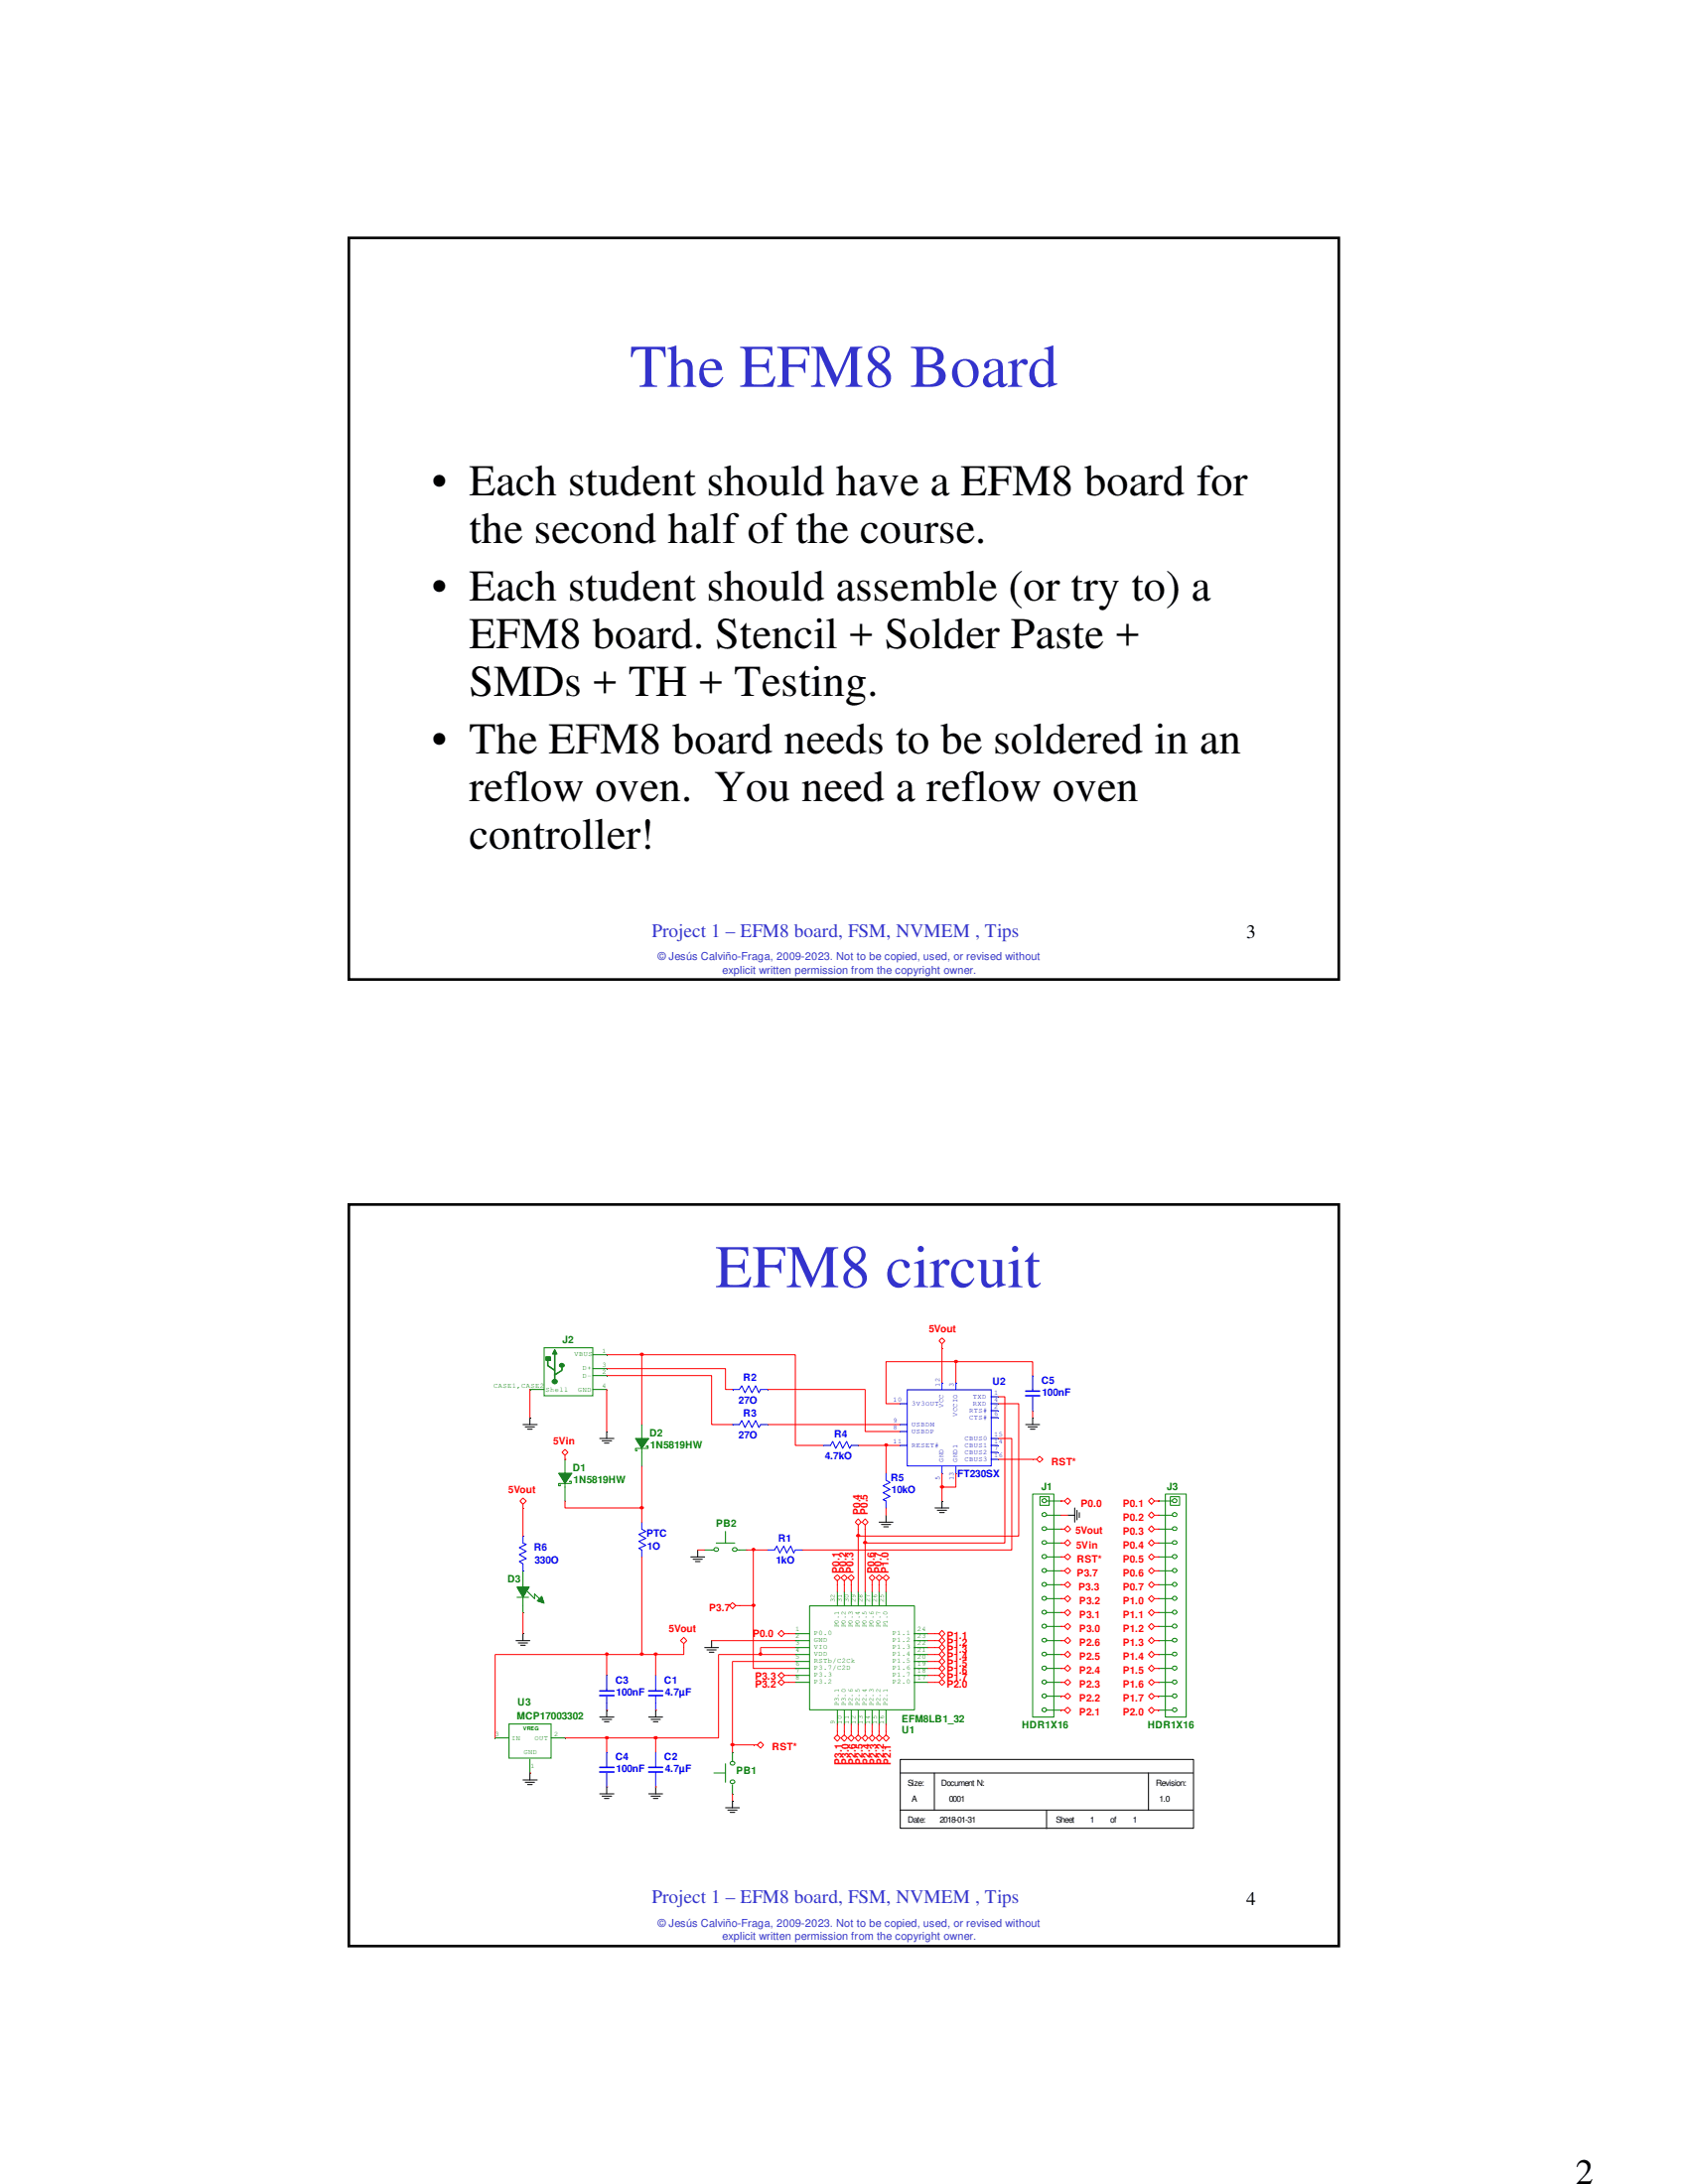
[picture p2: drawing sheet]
<svg xmlns="http://www.w3.org/2000/svg" width="216mm" height="279mm" viewBox="0 0 216 279" stroke-linecap="round" stroke-linejoin="round" font-family="sans-serif">
<path d="M44.6 30.4h126.6v94.9h-126.6z" fill="none" stroke="#000" stroke-width=".34"/>
<path d="M44.4 153.9h127v95.3h-127z" fill-rule="evenodd" fill="#fff"/>
<path d="M116 177.8h10.8v9.7h-10.8z" fill="none" stroke="#00f" stroke-width=".13"/>
<path d="M126.7 178.7h.9" fill="none" stroke="#00f" stroke-width=".13"/>
<path d="M126.7 180.5h.9" fill="none" stroke="#00f" stroke-width=".13"/>
<path d="M122.3 176.9v.9" fill="none" stroke="#00f" stroke-width=".13"/>
<path d="M126.7 179.6h.9" fill="none" stroke="#00f" stroke-width=".13"/>
<path d="M120.5 187.6v.9" fill="none" stroke="#00f" stroke-width=".13"/>
<path d="M126.7 181.4h.9" fill="none" stroke="#00f" stroke-width=".13"/>
<path d="M126.7 185.8h.9" fill="none" stroke="#00f" stroke-width=".13"/>
<path d="M115.1 183.1h.9" fill="none" stroke="#00f" stroke-width=".13"/>
<path d="M115.1 182.2h.9" fill="none" stroke="#00f" stroke-width=".13"/>
<path d="M115.1 179.6h.9" fill="none" stroke="#00f" stroke-width=".13"/>
<path d="M115.1 184.9h.9" fill="none" stroke="#00f" stroke-width=".13"/>
<path d="M120.5 176.9v.9" fill="none" stroke="#00f" stroke-width=".13"/>
<path d="M122.3 187.6v.9" fill="none" stroke="#00f" stroke-width=".13"/>
<path d="M126.7 184.9h.9" fill="none" stroke="#00f" stroke-width=".13"/>
<path d="M126.7 184h.9" fill="none" stroke="#00f" stroke-width=".13"/>
<path d="M126.7 186.7h.9" fill="none" stroke="#00f" stroke-width=".13"/>
<g fill="none" stroke="#008000" stroke-width=".13">
<path d="M91.3 226.8h1.5M92.8 225.6v2.4M93.7 225v.3M93.7 228.3v.3"/>
<circle cx="93.7" cy="225.6" r=".27"/>
<circle cx="93.7" cy="227.9" r=".27"/>
</g>
<path d="M93.7 224.2v.8" fill="none" stroke="#008000" stroke-width=".13"/>
<g fill="none" stroke="#008000" stroke-width=".13">
<path d="M91 198.3h.3M91.6 197.4h2.4M92.8 195.9v1.5M94.3 198.3h.3M93.7 228.6v.9"/>
<circle cx="91.6" cy="198.2" r=".27"/>
<circle cx="94" cy="198.2" r=".27"/>
</g>
<path d="M94.6 198.3h.9" fill="none" stroke="#008000" stroke-width=".13"/>
<path d="M90.1 198.3h.9" fill="none" stroke="#008000" stroke-width=".13"/>
<path d="M83.9 216.1v.2M83.9 216.9v1" fill="none" stroke="#00f" stroke-width=".13"/>
<path d="M83 216.3h1.8M83 216.9h1.8" fill="none" stroke="#00f" stroke-width=".2"/>
<path d="M83.9 217.9v.9" fill="none" stroke="#00f" stroke-width=".13"/>
<path d="M83.9 214.3v1.8M83.9 225.9v.2M83.9 226.7v1" fill="none" stroke="#00f" stroke-width=".13"/>
<path d="M83 226.1h1.8M83 226.7h1.8" fill="none" stroke="#00f" stroke-width=".2"/>
<path d="M83.9 227.7v.9" fill="none" stroke="#00f" stroke-width=".13"/>
<path d="M77.6 216.1v.2M77.6 216.9v1M83.9 224.2v1.7" fill="none" stroke="#00f" stroke-width=".13"/>
<path d="M76.7 216.3h1.8M76.7 216.9h1.8" fill="none" stroke="#00f" stroke-width=".2"/>
<path d="M77.6 217.9v.9" fill="none" stroke="#00f" stroke-width=".13"/>
<path d="M132.1 177.8v.2M132.1 178.6v1M77.6 214.3v1.8" fill="none" stroke="#00f" stroke-width=".13"/>
<path d="M131.2 178h1.8M131.2 178.6h1.8" fill="none" stroke="#00f" stroke-width=".2"/>
<path d="M132.1 179.6v.9" fill="none" stroke="#00f" stroke-width=".13"/>
<path d="M132.1 176v1.8M99.1 198.3l.3-.5 .3 .9 .5-.9 .4 .9 .5-.9 .4 .9 .2-.4" fill="none" stroke="#00f" stroke-width=".13"/>
<path d="M98.2 198.3h.9" fill="none" stroke="#00f" stroke-width=".13"/>
<path d="M94.6 177.8l.3-.5 .4 .9 .5-.9 .4 .9 .4-.9 .5 .9 .2-.4M101.7 198.3h.9" fill="none" stroke="#00f" stroke-width=".13"/>
<path d="M93.7 177.8h.9" fill="none" stroke="#00f" stroke-width=".13"/>
<path d="M97.3 177.8h.9M94.6 182.2l.3-.5 .4 .9 .5-.9 .4 .9 .4-.9 .5 .9 .2-.4" fill="none" stroke="#00f" stroke-width=".13"/>
<path d="M93.7 182.2h.9" fill="none" stroke="#00f" stroke-width=".13"/>
<path d="M97.3 182.2h.9" fill="none" stroke="#00f" stroke-width=".13"/>
<path d="M82.1 184v1.3" fill="none" stroke="#008000" stroke-width=".13"/>
<path d="M81.3 184h1.7l-.9 1.3z" fill="#008000"/>
<path d="M81.3 184h1.7l-.9 1.3zM82.1 185.2v.6M82.7 185.1v-.1h.2v.3h-1.6v.3h.2v-.1" fill="none" stroke="#008000" stroke-width=".13"/>
<path d="M82.1 185.8v1.8" fill="none" stroke="#008000" stroke-width=".13"/>
<path d="M69.6 172.4h6.2v6.2h-6.2zM82.1 182.2v1.8" fill="none" stroke="#008000" stroke-width=".13"/>
<path d="M71 172.9v3.9" fill="none" stroke="#008000" stroke-width=".2"/>
<path d="M71 172.6l.2 .6h-.5z" fill="#008000"/>
<path d="M71 172.6l.2 .6h-.5z" fill="none" stroke="#008000" stroke-width=".13"/>
<path d="M69.8 173.6h.6v.4h-.6z" fill="#008000"/>
<path d="M69.8 173.6h.6v.4h-.6z" fill="none" stroke="#008000" stroke-width=".13"/>
<path d="M71.6 174.5a.3 .3 0 0 1 .4-.1 .3 .3 0 0 1 .1 .4 .3 .3 0 0 1-.3 .1 .3 .3 0 0 1-.2-.4z" fill-rule="evenodd" fill="#008000"/>
<path d="M71.6 174.5a.3 .3 0 0 1 .4-.1 .3 .3 0 0 1 .1 .4 .3 .3 0 0 1-.3 .1 .3 .3 0 0 1-.2-.4z" fill="none" stroke="#008000" stroke-width=".13"/>
<path d="M70.1 174.1v.6l.9 .6M71.9 175v.3l-.9 .6" fill="none" stroke="#008000" stroke-width=".2"/>
<circle cx="71" cy="176.7" r=".27" fill="#008000"/>
<circle cx="71" cy="176.7" r=".27" fill="none" stroke="#008000" stroke-width=".2"/>
<path d="M75.8 173.3h1.8" fill="none" stroke="#008000" stroke-width=".13"/>
<path d="M75.8 175.1h1.8" fill="none" stroke="#008000" stroke-width=".13"/>
<path d="M75.8 176h1.8" fill="none" stroke="#008000" stroke-width=".13"/>
<path d="M75.8 177.8h1.8" fill="none" stroke="#008000" stroke-width=".13"/>
<path d="M67.8 177.8h1.8" fill="none" stroke="#008000" stroke-width=".13"/>
<path d="M106.2 184.9l.3-.5 .4 .9 .5-.9 .4 .9 .5-.9 .4 .9 .2-.4" fill="none" stroke="#00f" stroke-width=".13"/>
<path d="M105.3 184.9h.9" fill="none" stroke="#00f" stroke-width=".13"/>
<path d="M108.9 184.9h.9M113.3 189.4l.5 .3-.9 .4 .9 .4-.9 .5 .9 .4-.9 .5 .4 .1" fill="none" stroke="#00f" stroke-width=".13"/>
<path d="M113.3 188.5v.9" fill="none" stroke="#00f" stroke-width=".13"/>
<path d="M113.3 192v.9" fill="none" stroke="#00f" stroke-width=".13"/>
<g fill="none" stroke="#000" stroke-width=".13">
<path d="M66.9 182.2h1.8M67.2 182.5h1.2M67.5 182.8h.6M67.8 181.4v.8M76.7 184h1.8M77 184.3h1.2M77.3 184.6h.6M77.6 183.1v.9M112.4 194.7h1.8M112.7 195h1.2M113 195.3h.6M113.3 193.8v.9"/>
<path d="M119.6 192.9h1.8M119.9 193.2h1.2M120.2 193.5h.6M120.5 192v.9M131.2 182.2h1.8M131.5 182.5h1.2M131.8 182.8h.6M132.1 181.4v.8M76.7 229.5h1.8M77 229.8h1.2M77.3 230.1h.6M77.6 228.6v.9"/>
<path d="M92.8 231.3h1.8M93.1 231.6h1.2M93.4 231.9h.6M93.7 230.4v.9"/>
</g>
<path d="M120.3 190.1h.3l.1 .1-.2 .2-.2-.1z" fill-rule="evenodd" fill="#f00"/>
<path d="M120.3 190.1h.3l.1 .1-.2 .2-.2-.1z" fill="none" stroke="#f00" stroke-width=".13"/>
<path d="M113.2 184.8h.3v.1v.1h-.3z" fill-rule="evenodd" fill="#f00"/>
<path d="M113.2 184.8h.3v.1v.1h-.3z" fill="none" stroke="#f00" stroke-width=".13"/>
<path d="M122.1 174.1h.3v.2h-.3z" fill-rule="evenodd" fill="#f00"/>
<path d="M122.1 174.1h.3v.2h-.3z" fill="none" stroke="#f00" stroke-width=".13"/>
<path d="M88.3 199.2h1.8M88.6 199.5h1.2M88.9 199.8h.6M89.2 198.3v.9M115.1 226.8h37.5M115.1 231.6h37.5M115.1 225.1h37.6v8.8h-37.6zM119.5 226.8v4.8M133.9 231.6v2.3M146.9 226.8v4.8" fill="none" stroke="#000" stroke-width=".13"/>
<g fill="none" stroke="#008000" stroke-width=".13">
<path d="M132.1 191.1h2.7v28.6h-2.7zM133 191.5h1.2v1.1h-1.2zM133.3 197.2a.28 .28 0 0 1 .4-.1 .28 .28 0 0 1 .1 .4l-.2 .1-.2-.1-.1-.1zM133.4 195.4h.3l.2 .1a.27 .27 0 0 1-.4 .3 .27 .27 0 0 1-.1-.4zM133.9 192h.9M133.9 193.8h.9M133.9 195.6h.9M133.9 197.4h.9M133.9 199.2h.9M133.3 211.5a.28 .28 0 0 1 .4-.1 .28 .28 0 0 1 .1 .3l-.2 .1h-.2l-.1-.2zM133.4 209.7l.3-.1 .2 .2a.27 .27 0 0 1-.4 .2 .27 .27 0 0 1-.1-.3zM133.9 201h.9"/>
<path d="M133.9 202.7h.9M133.9 204.5h.9M133.9 206.3h.9M133.9 208.1h.9M133.9 209.9h.9M133.9 211.7h.9M133.9 213.4h.9M133.9 215.2h.9M133.9 217h.9M133.9 218.8h.9"/>
<circle cx="133.6" cy="193.8" r=".27"/>
<circle cx="133.6" cy="199.1" r=".27"/>
<circle cx="133.6" cy="192" r=".27"/>
<circle cx="133.6" cy="213.4" r=".27"/>
<circle cx="133.6" cy="208" r=".27"/>
<circle cx="133.6" cy="215.2" r=".27"/>
<circle cx="133.6" cy="218.7" r=".27"/>
<circle cx="133.6" cy="204.5" r=".27"/>
<circle cx="133.6" cy="200.9" r=".27"/>
<circle cx="133.6" cy="206.2" r=".27"/>
<circle cx="133.6" cy="217" r=".27"/>
<circle cx="133.6" cy="202.7" r=".27"/>
</g>
<path d="M134.8 192h.9" fill="none" stroke="#008000" stroke-width=".13"/>
<path d="M134.8 206.3h.9" fill="none" stroke="#008000" stroke-width=".13"/>
<path d="M134.8 193.8h.9" fill="none" stroke="#008000" stroke-width=".13"/>
<path d="M134.8 204.5h.9" fill="none" stroke="#008000" stroke-width=".13"/>
<path d="M134.8 195.6h.9" fill="none" stroke="#008000" stroke-width=".13"/>
<path d="M134.8 202.7h.9" fill="none" stroke="#008000" stroke-width=".13"/>
<path d="M134.8 197.4h.9" fill="none" stroke="#008000" stroke-width=".13"/>
<path d="M134.8 199.2h.9" fill="none" stroke="#008000" stroke-width=".13"/>
<path d="M134.8 201h.9" fill="none" stroke="#008000" stroke-width=".13"/>
<path d="M134.8 208.1h.9" fill="none" stroke="#008000" stroke-width=".13"/>
<path d="M134.8 209.9h.9" fill="none" stroke="#008000" stroke-width=".13"/>
<path d="M134.8 211.7h.9" fill="none" stroke="#008000" stroke-width=".13"/>
<path d="M134.8 213.4h.9" fill="none" stroke="#008000" stroke-width=".13"/>
<path d="M134.8 215.2h.9" fill="none" stroke="#008000" stroke-width=".13"/>
<path d="M134.8 217h.9" fill="none" stroke="#008000" stroke-width=".13"/>
<g fill="none" stroke="#008000" stroke-width=".13">
<path d="M149.1 191.1h2.6v28.6h-2.6zM149.1 192h.8M149.1 193.8h.8M149.1 195.6h.8M149.1 197.4h.8M149.1 199.2h.8M149.7 191.5h1.2v1.1h-1.2zM134.8 218.8h.9M149.1 218.8h.8M149.1 201h.8M149.1 202.7h.8M149.1 204.5h.8"/>
<path d="M149.1 206.3h.8M149.1 208.1h.8M149.1 209.9h.8M149.1 211.7h.8M149.1 213.4h.8M149.1 215.2h.8M149.1 217h.8"/>
<circle cx="150.3" cy="193.8" r=".28"/>
<circle cx="150.3" cy="199.1" r=".28"/>
<circle cx="150.3" cy="192" r=".28"/>
<circle cx="150.3" cy="195.6" r=".27"/>
<circle cx="150.3" cy="197.3" r=".27"/>
<circle cx="150.3" cy="213.4" r=".28"/>
<circle cx="150.3" cy="208" r=".28"/>
<circle cx="150.3" cy="215.2" r=".28"/>
<circle cx="150.3" cy="218.7" r=".28"/>
<circle cx="150.3" cy="206.2" r=".28"/>
<circle cx="150.3" cy="217" r=".28"/>
<circle cx="150.3" cy="202.7" r=".28"/>
<circle cx="150.3" cy="204.5" r=".28"/>
<circle cx="150.3" cy="200.9" r=".28"/>
<circle cx="150.3" cy="211.6" r=".27"/>
<circle cx="150.3" cy="209.8" r=".27"/>
</g>
<path d="M90.1 210.8h1.8M90.4 211.1h1.2M90.7 211.4h.6M91 209.9v.9" fill="none" stroke="#000" stroke-width=".13"/>
<path d="M148.2 192h.9" fill="none" stroke="#008000" stroke-width=".13"/>
<path d="M148.2 206.3h.9" fill="none" stroke="#008000" stroke-width=".13"/>
<path d="M148.2 193.8h.9" fill="none" stroke="#008000" stroke-width=".13"/>
<path d="M148.2 204.5h.9" fill="none" stroke="#008000" stroke-width=".13"/>
<path d="M148.2 195.6h.9" fill="none" stroke="#008000" stroke-width=".13"/>
<path d="M148.2 202.7h.9" fill="none" stroke="#008000" stroke-width=".13"/>
<path d="M148.2 197.4h.9" fill="none" stroke="#008000" stroke-width=".13"/>
<path d="M148.2 199.2h.9" fill="none" stroke="#008000" stroke-width=".13"/>
<path d="M148.2 201h.9" fill="none" stroke="#008000" stroke-width=".13"/>
<path d="M148.2 208.1h.9" fill="none" stroke="#008000" stroke-width=".13"/>
<path d="M148.2 209.9h.9" fill="none" stroke="#008000" stroke-width=".13"/>
<path d="M148.2 211.7h.9" fill="none" stroke="#008000" stroke-width=".13"/>
<path d="M148.2 213.4h.9" fill="none" stroke="#008000" stroke-width=".13"/>
<path d="M148.2 215.2h.9" fill="none" stroke="#008000" stroke-width=".13"/>
<path d="M148.2 217h.9" fill="none" stroke="#008000" stroke-width=".13"/>
<path d="M148.2 218.8h.9" fill="none" stroke="#008000" stroke-width=".13"/>
<path d="M77.6 225.9v.2M77.6 226.7v1" fill="none" stroke="#00f" stroke-width=".13"/>
<path d="M76.7 226.1h1.8M76.7 226.7h1.8" fill="none" stroke="#00f" stroke-width=".2"/>
<path d="M77.6 227.7v.9" fill="none" stroke="#00f" stroke-width=".13"/>
<path d="M77.6 224.2v1.7" fill="none" stroke="#00f" stroke-width=".13"/>
<path d="M76.7 219.7h1.8M77 220h1.2M77.6 218.8v.9M83 219.7h1.8M83.3 220h1.2M83.9 218.8v.9M77.3 220.3h.6M83 229.5h1.8M83.3 229.8h1.2M83.6 220.3h.6M83.6 230.1h.6M83.9 228.6v.9" fill="none" stroke="#000" stroke-width=".13"/>
<path d="M106.7 201.8l.4-.3 .4 .3-.4 .4z" fill="none" stroke="#f00" stroke-width=".13"/>
<path d="M147.3 191.6l.4 .4-.4 .4-.4-.4zM107.1 202.2v.5" fill="none" stroke="#f00" stroke-width=".13"/>
<path d="M147.7 192h.5M99.5 209l.4-.4 .4 .4-.4 .4z" fill="none" stroke="#f00" stroke-width=".13"/>
<path d="M136.1 192l.5-.4 .3 .4-.3 .4zM100.3 209h.5" fill="none" stroke="#f00" stroke-width=".13"/>
<path d="M135.7 192h.4M99.5 214.3l.4-.3 .4 .3-.4 .4z" fill="none" stroke="#f00" stroke-width=".13"/>
<path d="M136.6 193.8h.9M137.5 192.9v1.8M137.8 193.2v1.2M138 193.5v.6" fill="none" stroke="#000" stroke-width=".13"/>
<path d="M99.5 215.2l.4-.4 .4 .4-.4 .4zM100.3 214.3h.5" fill="none" stroke="#f00" stroke-width=".13"/>
<path d="M100.3 215.2h.5M136.1 202.7l.5-.3 .3 .3-.3 .4z" fill="none" stroke="#f00" stroke-width=".13"/>
<path d="M135.7 202.7h.4M136.1 204.5l.5-.4 .3 .4-.3 .4z" fill="none" stroke="#f00" stroke-width=".13"/>
<path d="M66.9 191.6l.4 .4-.4 .4-.4-.4zM135.7 204.5h.4" fill="none" stroke="#f00" stroke-width=".13"/>
<path d="M66.9 192.4v.5M136.6 195.2l.3 .4-.3 .4-.5-.4z" fill="none" stroke="#f00" stroke-width=".13"/>
<path d="M135.7 195.6h.4M93.7 205l.4 .4-.4 .4-.4-.4z" fill="none" stroke="#f00" stroke-width=".13"/>
<path d="M94.1 205.4h.5M136.1 201l.5-.4 .3 .4-.3 .3z" fill="none" stroke="#f00" stroke-width=".13"/>
<path d="M135.7 201h.4" fill="none" stroke="#f00" stroke-width=".13"/>
<path d="M66.1 203h1.6l-.8 1.3z" fill="#008000"/>
<path d="M66.1 203h1.6l-.8 1.3zM66.1 204.3h1.5M66.9 202.7v2.7" fill="none" stroke="#008000" stroke-width=".13"/>
<path d="M68.7 204.8l.6-.6 .3 .9z" fill="#008000"/>
<path d="M67.5 203.6l.9 .9v-.6l.6 .6M69.3 204.2l.3 .9-.9-.3z" fill="none" stroke="#008000" stroke-width=".13"/>
<path d="M66.9 201v1.7" fill="none" stroke="#008000" stroke-width=".13"/>
<path d="M66.9 205.4v.9" fill="none" stroke="#008000" stroke-width=".13"/>
<path d="M66.9 197.4l.4 .2-.9 .4 .9 .5-.9 .4 .9 .5-.9 .4 .5 .3" fill="none" stroke="#00f" stroke-width=".13"/>
<path d="M66.9 200.1v.9" fill="none" stroke="#00f" stroke-width=".13"/>
<path d="M66.9 196.5v.9" fill="none" stroke="#00f" stroke-width=".13"/>
<path d="M66 209.9h1.8M66.3 210.2h1.2M66.6 210.5h.6M66.9 209v.9" fill="none" stroke="#000" stroke-width=".13"/>
<path d="M96.9 223.2l.4-.4 .4 .4-.4 .4z" fill="none" stroke="#f00" stroke-width=".13"/>
<path d="M136.1 199.2l.5-.4 .3 .4-.3 .4zM96.4 223.2h.5" fill="none" stroke="#f00" stroke-width=".13"/>
<path d="M135.7 199.2h.4M107.6 222.3l.4-.3 .4 .3-.4 .5z" fill="none" stroke="#f00" stroke-width=".13"/>
<path d="M106.7 222.3l.4-.3 .4 .3-.4 .5zM108 221.4v.6" fill="none" stroke="#f00" stroke-width=".13"/>
<path d="M107.1 221.4v.6M108.5 222.3l.4-.3 .4 .3-.4 .5z" fill="none" stroke="#f00" stroke-width=".13"/>
<path d="M108.9 221.4v.6M109.8 222l.4 .3-.4 .5-.4-.5z" fill="none" stroke="#f00" stroke-width=".13"/>
<path d="M109.8 221.4v.6M110.7 222l.3 .3-.3 .5-.4-.5z" fill="none" stroke="#f00" stroke-width=".13"/>
<path d="M110.7 221.4v.6M111.5 222l.4 .3-.4 .5-.3-.5z" fill="none" stroke="#f00" stroke-width=".13"/>
<path d="M111.5 221.4v.6M112.4 222l.5 .3-.5 .5-.3-.5z" fill="none" stroke="#f00" stroke-width=".13"/>
<path d="M136.1 208.1l.5-.4 .3 .4-.3 .4zM112.4 221.4v.6" fill="none" stroke="#f00" stroke-width=".13"/>
<path d="M135.7 208.1h.4M136.1 206.3l.5-.4 .3 .4-.3 .4z" fill="none" stroke="#f00" stroke-width=".13"/>
<path d="M135.7 206.3h.4M136.6 209.5l.3 .4-.3 .4-.5-.4z" fill="none" stroke="#f00" stroke-width=".13"/>
<path d="M135.7 209.9h.4M136.6 211.2l.3 .5-.3 .3-.5-.3z" fill="none" stroke="#f00" stroke-width=".13"/>
<path d="M135.7 211.7h.4M136.6 213l.3 .4-.3 .4-.5-.4z" fill="none" stroke="#f00" stroke-width=".13"/>
<path d="M135.7 213.4h.4M136.1 215.2l.5-.4 .3 .4-.3 .4z" fill="none" stroke="#f00" stroke-width=".13"/>
<path d="M135.7 215.2h.4M136.1 217l.5-.4 .3 .4-.3 .4z" fill="none" stroke="#f00" stroke-width=".13"/>
<path d="M135.7 217h.4M112.9 222.3l.4-.3 .4 .3-.4 .5z" fill="none" stroke="#f00" stroke-width=".13"/>
<path d="M120.1 215.2l.4-.4 .4 .4-.4 .4zM113.3 221.4v.6" fill="none" stroke="#f00" stroke-width=".13"/>
<path d="M119.6 215.2h.5M120.5 214l.4 .3-.4 .4-.4-.4z" fill="none" stroke="#f00" stroke-width=".13"/>
<path d="M119.6 214.3h.5M120.5 213l.4 .4-.4 .4-.4-.4z" fill="none" stroke="#f00" stroke-width=".13"/>
<path d="M119.6 213.4h.5M120.5 212.1l.4 .5-.4 .3-.4-.3z" fill="none" stroke="#f00" stroke-width=".13"/>
<path d="M119.6 212.6h.5M120.5 211.2l.4 .5-.4 .3-.4-.3z" fill="none" stroke="#f00" stroke-width=".13"/>
<path d="M119.6 211.7h.5M120.5 210.4l.4 .4-.4 .4-.4-.4z" fill="none" stroke="#f00" stroke-width=".13"/>
<path d="M119.6 210.8h.5M120.5 209.5l.4 .4-.4 .4-.4-.4z" fill="none" stroke="#f00" stroke-width=".13"/>
<path d="M119.6 209.9h.5M136.1 218.8l.5-.4 .3 .4-.3 .4z" fill="none" stroke="#f00" stroke-width=".13"/>
<path d="M135.7 218.8h.4M147.3 218.4l.4 .4-.4 .4-.4-.4z" fill="none" stroke="#f00" stroke-width=".13"/>
<path d="M147.3 216.6l.4 .4-.4 .4-.4-.4zM147.7 218.8h.5" fill="none" stroke="#f00" stroke-width=".13"/>
<path d="M146.9 215.2l.4-.4 .4 .4-.4 .4zM147.7 217h.5" fill="none" stroke="#f00" stroke-width=".13"/>
<path d="M147.3 213l.4 .4-.4 .4-.4-.4zM147.7 215.2h.5" fill="none" stroke="#f00" stroke-width=".13"/>
<path d="M147.3 211.2l.4 .5-.4 .3-.4-.3zM147.7 213.4h.5" fill="none" stroke="#f00" stroke-width=".13"/>
<path d="M147.3 209.5l.4 .4-.4 .4-.4-.4zM147.7 211.7h.5" fill="none" stroke="#f00" stroke-width=".13"/>
<path d="M147.3 207.7l.4 .4-.4 .4-.4-.4zM147.7 209.9h.5" fill="none" stroke="#f00" stroke-width=".13"/>
<path d="M120.5 208.6l.4 .4-.4 .4-.4-.4zM147.7 208.1h.5" fill="none" stroke="#f00" stroke-width=".13"/>
<path d="M112.9 201.8l.4-.3 .4 .3-.4 .4zM119.6 209h.5" fill="none" stroke="#f00" stroke-width=".13"/>
<path d="M112.1 201.8l.3-.3 .5 .3-.5 .4zM113.3 202.2v.5" fill="none" stroke="#f00" stroke-width=".13"/>
<path d="M111.2 201.8l.3-.3 .4 .3-.4 .4zM112.4 202.2v.5" fill="none" stroke="#f00" stroke-width=".13"/>
<path d="M111.5 202.2v.5M146.9 206.3l.4-.4 .4 .4-.4 .4z" fill="none" stroke="#f00" stroke-width=".13"/>
<path d="M147.3 204.1l.4 .4-.4 .4-.4-.4zM147.7 206.3h.5" fill="none" stroke="#f00" stroke-width=".13"/>
<path d="M147.3 202.4l.4 .3-.4 .4-.4-.4zM147.7 204.5h.5" fill="none" stroke="#f00" stroke-width=".13"/>
<path d="M147.3 200.6l.4 .4-.4 .3-.4-.3zM147.7 202.7h.5" fill="none" stroke="#f00" stroke-width=".13"/>
<path d="M108.5 201.8l.4-.3 .4 .3-.4 .4zM147.7 201h.5" fill="none" stroke="#f00" stroke-width=".13"/>
<path d="M107.6 201.8l.4-.3 .4 .3-.4 .4zM108.9 202.2v.5" fill="none" stroke="#f00" stroke-width=".13"/>
<path d="M109.8 194.3l.4 .4-.4 .4-.4-.4zM108 202.2v.5" fill="none" stroke="#f00" stroke-width=".13"/>
<path d="M109.8 195.1v.5M110.7 194.3l.3 .4-.3 .4-.4-.4z" fill="none" stroke="#f00" stroke-width=".13"/>
<path d="M110.7 195.1v.5M147.3 198.8l.4 .4-.4 .4-.4-.4z" fill="none" stroke="#f00" stroke-width=".13"/>
<path d="M147.3 197l.4 .4-.4 .4-.4-.4zM147.7 199.2h.5" fill="none" stroke="#f00" stroke-width=".13"/>
<path d="M147.3 195.2l.4 .4-.4 .4-.4-.4zM147.7 197.4h.5" fill="none" stroke="#f00" stroke-width=".13"/>
<path d="M147.3 193.4l.4 .4-.4 .4-.4-.4zM147.7 195.6h.5" fill="none" stroke="#f00" stroke-width=".13"/>
<path d="M147.7 193.8h.5" fill="none" stroke="#f00" stroke-width=".13"/>
<path d="M82.1 195.6l.5 .3-.9 .4 .9 .5-.9 .4 .9 .5-.9 .4 .4 .2" fill="none" stroke="#00f" stroke-width=".13"/>
<path d="M82.1 194.7v.9" fill="none" stroke="#00f" stroke-width=".13"/>
<path d="M82.1 198.3v.9" fill="none" stroke="#00f" stroke-width=".13"/>
<path d="M120.5 171.2l.4 .3-.4 .4-.4-.4z" fill="none" stroke="#f00" stroke-width=".13"/>
<path d="M120.5 171.9v.5" fill="none" stroke="#f00" stroke-width=".13"/>
<path d="M81.9 173.2l.2-.1 .2 .2-.1 .1h-.3z" fill-rule="evenodd" fill="#f00"/>
<path d="M81.9 173.2l.2-.1 .2 .2-.1 .1h-.3z" fill="none" stroke="#f00" stroke-width=".13"/>
<path d="M103.5 205.4h13.5v13.3h-13.5z" fill="none" stroke="#008000" stroke-width=".13"/>
<path d="M107.1 203.6v1.8" fill="none" stroke="#008000" stroke-width=".13"/>
<path d="M108 203.6v1.8" fill="none" stroke="#008000" stroke-width=".13"/>
<path d="M108.9 203.6v1.8" fill="none" stroke="#008000" stroke-width=".13"/>
<path d="M109.8 203.6v1.8" fill="none" stroke="#008000" stroke-width=".13"/>
<path d="M110.7 203.6v1.8" fill="none" stroke="#008000" stroke-width=".13"/>
<path d="M111.5 203.6v1.8" fill="none" stroke="#008000" stroke-width=".13"/>
<path d="M112.4 203.6v1.8" fill="none" stroke="#008000" stroke-width=".13"/>
<path d="M113.3 203.6v1.8" fill="none" stroke="#008000" stroke-width=".13"/>
<path d="M116.9 209h1.8" fill="none" stroke="#008000" stroke-width=".13"/>
<path d="M116.9 209.9h1.8" fill="none" stroke="#008000" stroke-width=".13"/>
<path d="M116.9 210.8h1.8" fill="none" stroke="#008000" stroke-width=".13"/>
<path d="M116.9 211.7h1.8" fill="none" stroke="#008000" stroke-width=".13"/>
<path d="M116.9 212.6h1.8" fill="none" stroke="#008000" stroke-width=".13"/>
<path d="M116.9 213.4h1.8" fill="none" stroke="#008000" stroke-width=".13"/>
<path d="M116.9 214.3h1.8" fill="none" stroke="#008000" stroke-width=".13"/>
<path d="M116.9 215.2h1.8" fill="none" stroke="#008000" stroke-width=".13"/>
<path d="M113.3 218.8v1.8" fill="none" stroke="#008000" stroke-width=".13"/>
<path d="M112.4 218.8v1.8" fill="none" stroke="#008000" stroke-width=".13"/>
<path d="M111.5 218.8v1.8" fill="none" stroke="#008000" stroke-width=".13"/>
<path d="M110.7 218.8v1.8" fill="none" stroke="#008000" stroke-width=".13"/>
<path d="M109.8 218.8v1.8" fill="none" stroke="#008000" stroke-width=".13"/>
<path d="M108.9 218.8v1.8" fill="none" stroke="#008000" stroke-width=".13"/>
<path d="M107.1 218.8v1.8" fill="none" stroke="#008000" stroke-width=".13"/>
<path d="M101.7 215.2h1.8" fill="none" stroke="#008000" stroke-width=".13"/>
<path d="M101.7 214.3h1.8" fill="none" stroke="#008000" stroke-width=".13"/>
<path d="M101.7 213.4h1.8" fill="none" stroke="#008000" stroke-width=".13"/>
<path d="M101.7 212.6h1.8" fill="none" stroke="#008000" stroke-width=".13"/>
<path d="M101.7 211.7h1.8" fill="none" stroke="#008000" stroke-width=".13"/>
<path d="M101.7 210.8h1.8" fill="none" stroke="#008000" stroke-width=".13"/>
<path d="M101.7 209.9h1.8" fill="none" stroke="#008000" stroke-width=".13"/>
<path d="M101.7 209h1.8" fill="none" stroke="#008000" stroke-width=".13"/>
<path d="M108 218.8v1.8" fill="none" stroke="#008000" stroke-width=".13"/>
<path d="M110.5 197.2h.2l.2 .2-.2 .1-.2-.1z" fill-rule="evenodd" fill="#f00"/>
<path d="M110.5 197.2h.2l.2 .2-.2 .1-.2-.1z" fill="none" stroke="#f00" stroke-width=".13"/>
<path d="M109.6 196.4l.2-.1 .2 .2-.2 .1-.2-.1z" fill-rule="evenodd" fill="#f00"/>
<path d="M109.6 196.4l.2-.1 .2 .2-.2 .1-.2-.1z" fill="none" stroke="#f00" stroke-width=".13"/>
<path d="M65.1 220.6h5.4v4.3h-5.4z" fill="none" stroke="#008000" stroke-width=".13"/>
<path d="M63.3 222.3h1.8" fill="none" stroke="#008000" stroke-width=".13"/>
<path d="M67.8 225v1.8" fill="none" stroke="#008000" stroke-width=".13"/>
<path d="M70.5 222.3h1.8" fill="none" stroke="#008000" stroke-width=".13"/>
<path d="M77.5 222.2h.3v.2h-.3z" fill-rule="evenodd" fill="#f00"/>
<path d="M77.5 222.2h.3v.2h-.3z" fill="none" stroke="#f00" stroke-width=".13"/>
<path d="M66.9 227.7h1.8M67.2 228h1.2M67.5 228.3h.6M67.8 226.8v.9" fill="none" stroke="#000" stroke-width=".13"/>
<path d="M77.5 211.5h.3v.1l-.2 .2-.2-.2z" fill-rule="evenodd" fill="#f00"/>
<path d="M77.5 211.5h.3v.1l-.2 .2-.2-.2z" fill="none" stroke="#f00" stroke-width=".13"/>
<path d="M83.7 222.2h.3l.1 .1-.2 .2-.2-.2z" fill-rule="evenodd" fill="#f00"/>
<path d="M83.7 222.2h.3l.1 .1-.2 .2-.2-.2z" fill="none" stroke="#f00" stroke-width=".13"/>
<path d="M97.1 211.5h.2l.2 .1-.2 .2-.2-.1z" fill-rule="evenodd" fill="#f00"/>
<path d="M133 186.3l.4 .4-.4 .4-.4-.4zM97.1 211.5h.2l.2 .1-.2 .2-.2-.1z" fill="none" stroke="#f00" stroke-width=".13"/>
<path d="M132.1 186.7h.5" fill="none" stroke="#f00" stroke-width=".13"/>
<path d="M93.5 223.1h.3l.1 .1-.2 .2-.2-.2z" fill-rule="evenodd" fill="#f00"/>
<path d="M93.5 223.1h.3l.1 .1-.2 .2-.2-.2z" fill="none" stroke="#f00" stroke-width=".13"/>
<path d="M96.2 198.1h.3l.1 .1-.1 .1h-.3z" fill-rule="evenodd" fill="#f00"/>
<path d="M96.2 198.1h.3l.1 .1-.1 .1h-.3z" fill="none" stroke="#f00" stroke-width=".13"/>
<path d="M96.2 205.3h.3v.2h-.3z" fill-rule="evenodd" fill="#f00"/>
<path d="M96.2 205.3h.3v.2h-.3z" fill="none" stroke="#f00" stroke-width=".13"/>
<path d="M81.9 211.5h.2l.2 .1-.2 .2-.2-.1z" fill-rule="evenodd" fill="#f00"/>
<path d="M81.9 211.5h.2l.2 .1-.2 .2-.2-.1zM87.5 209.5l.3 .4-.3 .4-.5-.4z" fill="none" stroke="#f00" stroke-width=".13"/>
<path d="M87.5 210.3v.5" fill="none" stroke="#f00" stroke-width=".13"/>
<path d="M83.7 211.5h.2l.2 .1-.2 .2-.2-.2z" fill-rule="evenodd" fill="#f00"/>
<path d="M83.7 211.5h.2l.2 .1-.2 .2-.2-.2z" fill="none" stroke="#f00" stroke-width=".13"/>
<path d="M72.3 188.5v1.3" fill="none" stroke="#008000" stroke-width=".13"/>
<path d="M71.5 188.5h1.7l-.9 1.3z" fill="#008000"/>
<path d="M71.5 188.5h1.7l-.9 1.3zM72.3 189.7v.5M72.9 189.6v-.1h.2v.3h-1.6v.3h.2v-.2" fill="none" stroke="#008000" stroke-width=".13"/>
<path d="M72.3 190.2v1.8" fill="none" stroke="#008000" stroke-width=".13"/>
<path d="M72.3 186.7v1.8" fill="none" stroke="#008000" stroke-width=".13"/>
<path d="M81.9 192.8h.3l.1 .1-.2 .1h-.2z" fill-rule="evenodd" fill="#f00"/>
<path d="M72.3 185.4l.3 .4-.3 .4-.4-.4zM81.9 192.8h.3l.1 .1-.2 .1h-.2z" fill="none" stroke="#f00" stroke-width=".13"/>
<path d="M72.3 186.2v.5M136.1 197.4l.5-.4 .3 .4-.3 .4z" fill="none" stroke="#f00" stroke-width=".13"/>
<g fill="none" stroke="#f00" stroke-width=".13">
<path d="M67.8 177.8v3.6M77.6 176h13.4v6.2h2.7M77.6 175.1h15.2v2.7h.9M77.6 177.8v5.3M77.6 173.3h4.5M82.1 173.3h19.6v11.6h3.6M82.1 173.3v8.9M98.2 177.8h12.5v5.3h4.4M120.5 172.4v4.5M122.3 174.2h-9v5.4h1.8M122.3 174.2h9.8v1.8M122.3 174.2v2.7"/>
<path d="M127.6 178.7h.9v18.7h-17.8M127.6 179.6h2.7v16.9h-20.5M66.9 192.9v3.6M72.3 192v.9h9.8M72.3 186.7h.1M82.1 187.6v7.1M82.1 199.2v12.5M89.2 198.3h.9M95.5 198.3h2.7M96.4 198.3v7.1M98.2 182.2h16.9M109.8 184.9h5.3"/>
<path d="M109.8 195.6v8M110.7 195.6v8M113.3 184.9v3.6M113.3 192.9v.9M120.5 188.5v3.5M122.3 188.5v1.7h-1.8M127.6 184h1.8v14.3h-26.8M127.6 186.7h4.5M132.1 180.5v.9M135.7 192h.1M135.7 195.6h.1M135.7 199.2h.1"/>
<path d="M135.7 197.4h.1M135.7 197.4h.4M135.7 193.8h.9M148.2 199.2h.1M148.2 197.4h.1M148.2 195.6h.1M148.2 193.8h.1M148.2 192h.1M66.9 206.3v2.7M77.6 218.8h.1M77.6 211.7h-14.3v10.6M77.6 211.7v2.6"/>
<path d="M77.6 211.7h6.3M83.9 218.8h.1M83.9 211.7v2.6M87.5 210.8v.9h-3.6M91 209.9h10.7M94.6 205.4h1.8M96.4 205.4v8h5.3M97.3 211.7h-5.4v10.6h-8M97.3 211.7h4.4M100.8 209h.9M100.8 214.3h.9M100.8 215.2h.9"/>
<path d="M101.7 210.8h-4.4v.9M101.7 212.6h-8v10.6M107.1 202.7v.9M108 202.7v.9M108.9 202.7v.9M111.5 202.7v.9M112.4 202.7v.9M113.3 202.7v.9M118.7 209h.9M118.7 209.9h.9M118.7 211.7h.9M118.7 210.8h.9"/>
<path d="M118.7 212.6h.9M118.7 213.4h.9M118.7 214.3h.9M118.7 215.2h.9M135.7 202.7h.1M135.7 204.5h.1M135.7 208.1h.1M135.7 206.3h.1M135.7 209.9h.1M135.7 211.7h.1M135.7 213.4h.1M135.7 215.2h.1"/>
<path d="M135.7 217h.1M135.7 218.8h.1M135.7 201h.1M148.2 218.8h.1M148.2 217h.1M148.2 215.2h.1M148.2 213.4h.1M148.2 211.7h.1M148.2 209.9h.1M148.2 208.1h.1M148.2 206.3h.1M148.2 204.5h.1"/>
<path d="M148.2 202.7h.1M148.2 201h.1M67.8 226.8h.1M72.3 222.3h11.6M77.6 228.6h.1M77.6 222.3v1.9M83.9 228.6h.1M83.9 222.3v1.9M93.7 223.2v1M93.7 229.5v.9M93.7 223.2h2.7M107.1 220.6v.8"/>
<path d="M108 220.6v.8M108.9 220.6v.8M109.8 220.6v.8M110.7 220.6v.8M111.5 220.6v.8M112.4 220.6v.8M113.3 220.6v.8"/>
</g>
<path d="M44.6 154.1h126.6v94.9h-126.6z" fill="none" stroke="#000" stroke-width=".34"/>
<g font-size="7.7" fill="#33c">
<text x="80.6" y="49.5">The EFM8 Board</text>
<text x="91.5" y="164.7">EFM8 circuit</text>
</g>
<g font-size="5.6">
<text x="55.2" y="63.3">• Each student should have a EFM8 board for</text>
<text x="60" y="69.4">the second half of the course.</text>
<text x="55.2" y="76.8">• Each student should assemble (or try to) a</text>
<text x="60" y="82.9">EFM8 board. Stencil + Solder Paste +</text>
<text x="60" y="89">SMDs + TH + Testing.</text>
<text x="55.2" y="96.4">• The EFM8 board needs to be soldered in an</text>
<text x="60" y="102.5">reflow oven. You need a reflow oven</text>
<text x="60" y="108.6">controller!</text>
</g>
<text font-size="4.6" x="201.5" y="279.4">2</text>
<g font-size="2.5" fill="#33c">
<text x="83.4" y="119.8">Project 1 – EFM8 board, FSM, NVMEM , Tips</text>
<text x="83.4" y="243.5">Project 1 – EFM8 board, FSM, NVMEM , Tips</text>
</g>
<g font-size="2.5">
<text x="159.4" y="120.1">3</text>
<text x="159.4" y="243.7">4</text>
</g>
<g font-size="1.4" fill="#33c">
<text x="84.2" y="122.9">© Jesús Calviño-Fraga, 2009-2023. Not to be copied, used, or revised without</text>
<text x="92.4" y="124.5">explicit written permission from the copyright owner.</text>
<text x="84.2" y="246.5">© Jesús Calviño-Fraga, 2009-2023. Not to be copied, used, or revised without</text>
<text x="92.4" y="248.2">explicit written permission from the copyright owner.</text>
</g>
<g font-size="1.3" fill="#008000">
<text x="72" y="171.9">J2</text>
<text x="83.1" y="183.7">D2</text>
<text x="83.2" y="185.3">1N5819HW</text>
<text x="73.3" y="188.2">D1</text>
<text x="73.4" y="189.8">1N5819HW</text>
<text x="133.2" y="190.6">J1</text>
<text x="149.3" y="190.6">J3</text>
<text x="91.6" y="195.3">PB2</text>
<text x="64.9" y="202.5">D3</text>
<text x="66.1" y="220">MCP17003302</text>
<text x="66.2" y="218.2">U3</text>
<text x="115.4" y="221.8">U1</text>
<text x="115.4" y="220.4">EFM8LB1_32</text>
<text x="130.7" y="221.1">HDR1X16</text>
<text x="146.8" y="221.1">HDR1X16</text>
<text x="94.2" y="226.9">PB1</text>
</g>
<g font-size="1.3" fill="#f00">
<text x="118.8" y="170.5">5Vout</text>
<text x="70.8" y="184.7">5Vin</text>
<text x="65" y="191">5Vout</text>
<text x="134.5" y="187.4">RST*</text>
<text x="110.1" y="193.8" transform="rotate(-90 110.1 193.8)">P0.4</text>
<text x="111" y="193.8" transform="rotate(-90 111 193.8)">P0.5</text>
<text x="137.6" y="196.2">5Vout</text>
<text x="138.3" y="192.7">P0.0</text>
<text x="143.6" y="192.7">P0.1</text>
<text x="143.6" y="196.3">P0.3</text>
<text x="143.6" y="194.5">P0.2</text>
<text x="107.4" y="201.3" transform="rotate(-90 107.4 201.3)">P0.1</text>
<text x="108.3" y="201.3" transform="rotate(-90 108.3 201.3)">P0.2</text>
<text x="109.2" y="201.3" transform="rotate(-90 109.2 201.3)">P0.3</text>
<text x="111.9" y="201.3" transform="rotate(-90 111.9 201.3)">P0.6</text>
<text x="112.8" y="201.3" transform="rotate(-90 112.8 201.3)">P0.7</text>
<text x="113.7" y="201.3" transform="rotate(-90 113.7 201.3)">P1.0</text>
<text x="137.7" y="198.1">5Vin</text>
<text x="137.8" y="201.7">P3.7</text>
<text x="137.8" y="199.9">RST*</text>
<text x="138" y="203.5">P3.3</text>
<text x="143.6" y="203.5">P0.7</text>
<text x="143.6" y="201.7">P0.6</text>
<text x="143.6" y="199.9">P0.5</text>
<text x="143.6" y="198.1">P0.4</text>
<text x="85.6" y="208.8">5Vout</text>
<text x="90.7" y="206.1">P3.7</text>
<text x="96.3" y="209.4">P0.0</text>
<text x="121.1" y="209.7">P1.1</text>
<text x="138" y="205.2">P3.2</text>
<text x="138" y="208.8">P3.0</text>
<text x="138" y="207">P3.1</text>
<text x="143.6" y="208.8">P1.2</text>
<text x="143.6" y="207">P1.1</text>
<text x="143.6" y="205.2">P1.0</text>
<text x="96.6" y="214.9">P3.3</text>
<text x="96.6" y="215.9">P3.2</text>
<text x="121.1" y="215.9">P2.0</text>
<text x="121.1" y="215.1">P1.7</text>
<text x="121.1" y="214.2">P1.6</text>
<text x="121.1" y="213.3">P1.5</text>
<text x="121.1" y="212.4">P1.4</text>
<text x="121.1" y="211.5">P1.3</text>
<text x="121.1" y="210.6">P1.2</text>
<text x="138" y="210.6">P2.6</text>
<text x="138" y="212.4">P2.5</text>
<text x="138" y="214.2">P2.4</text>
<text x="138" y="215.9">P2.3</text>
<text x="143.6" y="215.9">P1.6</text>
<text x="143.6" y="214.2">P1.5</text>
<text x="143.6" y="212.4">P1.4</text>
<text x="143.6" y="210.6">P1.3</text>
<text x="138" y="217.7">P2.2</text>
<text x="138" y="219.5">P2.1</text>
<text x="143.6" y="219.5">P2.0</text>
<text x="143.6" y="217.7">P1.7</text>
<text x="98.8" y="223.9">RST*</text>
<text x="107.7" y="225.8" transform="rotate(-90 107.7 225.8)">P3.1</text>
<text x="108.6" y="225.8" transform="rotate(-90 108.6 225.8)">P3.0</text>
<text x="109.5" y="225.8" transform="rotate(-90 109.5 225.8)">P2.6</text>
<text x="110.4" y="225.8" transform="rotate(-90 110.4 225.8)">P2.5</text>
<text x="111.3" y="225.8" transform="rotate(-90 111.3 225.8)">P2.4</text>
<text x="112.2" y="225.8" transform="rotate(-90 112.2 225.8)">P2.3</text>
<text x="113.1" y="225.8" transform="rotate(-90 113.1 225.8)">P2.2</text>
<text x="114" y="225.8" transform="rotate(-90 114 225.8)">P2.1</text>
</g>
<g font-size="1.3" fill="#00f">
<text x="94.5" y="179.6">27O</text>
<text x="95.1" y="176.7">R2</text>
<text x="127" y="177.2">U2</text>
<text x="133.2" y="177">C5</text>
<text x="133.3" y="178.6">100nF</text>
<text x="94.5" y="184">27O</text>
<text x="95.1" y="181.2">R3</text>
<text x="106.7" y="183.9">R4</text>
<text x="105.5" y="186.7">4.7kO</text>
<text x="114" y="189.5">R5</text>
<text x="114" y="191.1">10kO</text>
<text x="122.5" y="189">FT230SX</text>
<text x="82.7" y="196.6">PTC</text>
<text x="99.6" y="197.2">R1</text>
<text x="68.3" y="198.4">R6</text>
<text x="68.4" y="200">330O</text>
<text x="82.8" y="198.2">1O</text>
<text x="99.3" y="200.1">1kO</text>
<text x="78.7" y="215.3">C3</text>
<text x="85" y="215.3">C1</text>
<text x="78.8" y="216.9">100nF</text>
<text x="85.1" y="216.9">4.7µF</text>
<text x="78.7" y="225.1">C4</text>
<text x="78.8" y="226.7">100nF</text>
<text x="85" y="225.1">C2</text>
<text x="85.1" y="226.7">4.7µF</text>
</g>
<g font-size="1.1">
<text x="116.1" y="233.2">Date:</text>
<text x="116.1" y="228.4">Size:</text>
<text x="116.6" y="230.5">A</text>
<text x="120.2" y="233.2">2018-01-31</text>
<text x="120.4" y="228.4">Document N:</text>
<text x="121.4" y="230.5">0001</text>
<text x="135.1" y="233.2">Sheet</text>
<text x="139.4" y="233.2">1</text>
<text x="142" y="233.2">of</text>
<text x="144.9" y="233.2">1</text>
<text x="147.9" y="228.4">Revision:</text>
<text x="148.3" y="230.5">1.0</text>
</g>
<g font-size=".9" fill="#008000">
<text x="73.5" y="173.5">VBUS</text>
<text x="77" y="173.1">1</text>
<text x="63.2" y="177.5">CASE1,CASE2</text>
<text x="69.8" y="178">Shell</text>
<text x="74" y="178">GND</text>
<text x="74.5" y="175.3">D+</text>
<text x="74.5" y="176.2">D-</text>
<text x="77" y="177.5">4</text>
<text x="77" y="174.8">3</text>
<text x="77" y="175.7">2</text>
<text x="101.8" y="209.6">2</text>
<text x="101.8" y="208.7">1</text>
<text x="104.1" y="209.2">P0.0</text>
<text x="106.8" y="205" transform="rotate(-90 106.8 205)">32</text>
<text x="107.3" y="208.2" transform="rotate(-90 107.3 208.2)">P0.1</text>
<text x="107.7" y="205" transform="rotate(-90 107.7 205)">31</text>
<text x="108.2" y="208.2" transform="rotate(-90 108.2 208.2)">P0.2</text>
<text x="108.6" y="205" transform="rotate(-90 108.6 205)">30</text>
<text x="109.1" y="208.2" transform="rotate(-90 109.1 208.2)">P0.3</text>
<text x="109.5" y="205" transform="rotate(-90 109.5 205)">29</text>
<text x="110" y="208.2" transform="rotate(-90 110 208.2)">P0.4</text>
<text x="110.4" y="205" transform="rotate(-90 110.4 205)">28</text>
<text x="110.9" y="208.2" transform="rotate(-90 110.9 208.2)">P0.5</text>
<text x="111.3" y="205" transform="rotate(-90 111.3 205)">27</text>
<text x="111.8" y="208.2" transform="rotate(-90 111.8 208.2)">P0.6</text>
<text x="112.2" y="205" transform="rotate(-90 112.2 205)">26</text>
<text x="112.6" y="208.2" transform="rotate(-90 112.6 208.2)">P0.7</text>
<text x="113.1" y="205" transform="rotate(-90 113.1 205)">25</text>
<text x="113.5" y="208.2" transform="rotate(-90 113.5 208.2)">P1.0</text>
<text x="114.2" y="209.2">P1.1</text>
<text x="117.3" y="208.7">24</text>
<text x="117.3" y="209.6">23</text>
<text x="101.8" y="214.9">8</text>
<text x="101.8" y="214">7</text>
<text x="101.8" y="213.1">6</text>
<text x="101.8" y="212.3">5</text>
<text x="101.8" y="211.4">4</text>
<text x="101.8" y="210.5">3</text>
<text x="104.1" y="215.4">P3.2</text>
<text x="104.1" y="214.5">P3.3</text>
<text x="104.1" y="213.7">P3.7/C2D</text>
<text x="104.1" y="212.8">RSTb/C2Ck</text>
<text x="104.1" y="211.9">VDD</text>
<text x="104.1" y="211">VIO</text>
<text x="104.1" y="210.1">GND</text>
<text x="114.2" y="210.1">P1.2</text>
<text x="114.2" y="211">P1.3</text>
<text x="114.2" y="211.9">P1.4</text>
<text x="114.2" y="212.8">P1.5</text>
<text x="114.2" y="213.7">P1.6</text>
<text x="114.2" y="214.5">P1.7</text>
<text x="114.2" y="215.4">P2.0</text>
<text x="117.3" y="210.5">22</text>
<text x="117.3" y="211.4">21</text>
<text x="117.3" y="212.3">20</text>
<text x="117.3" y="213.1">19</text>
<text x="117.3" y="214">18</text>
<text x="117.3" y="214.9">17</text>
<text x="106.8" y="220.6" transform="rotate(-90 106.8 220.6)">9</text>
<text x="107.3" y="218.2" transform="rotate(-90 107.3 218.2)">P3.1</text>
<text x="107.7" y="220.6" transform="rotate(-90 107.7 220.6)">10</text>
<text x="108.2" y="218.2" transform="rotate(-90 108.2 218.2)">P3.0</text>
<text x="108.6" y="220.6" transform="rotate(-90 108.6 220.6)">11</text>
<text x="109.1" y="218.2" transform="rotate(-90 109.1 218.2)">P2.6</text>
<text x="109.5" y="220.6" transform="rotate(-90 109.5 220.6)">12</text>
<text x="110" y="218.2" transform="rotate(-90 110 218.2)">P2.5</text>
<text x="110.4" y="220.6" transform="rotate(-90 110.4 220.6)">13</text>
<text x="110.9" y="218.2" transform="rotate(-90 110.9 218.2)">P2.4</text>
<text x="111.3" y="220.6" transform="rotate(-90 111.3 220.6)">14</text>
<text x="111.8" y="218.2" transform="rotate(-90 111.8 218.2)">P2.3</text>
<text x="112.2" y="220.6" transform="rotate(-90 112.2 220.6)">15</text>
<text x="112.6" y="218.2" transform="rotate(-90 112.6 218.2)">P2.2</text>
<text x="113.1" y="220.6" transform="rotate(-90 113.1 220.6)">16</text>
<text x="113.5" y="218.2" transform="rotate(-90 113.5 218.2)">P2.1</text>
<text x="63.3" y="222.1">3</text>
<text x="65.4" y="222.6">IN</text>
<text x="67" y="224.4">GND</text>
<text x="67.9" y="226.1">1</text>
<text x="68.4" y="222.6">OUT</text>
<text x="70.9" y="222.1">2</text>
</g>
<g font-size=".9" fill="#00f">
<text x="114.3" y="179.3">10</text>
<text x="116.6" y="179.8">3V3OUT</text>
<text x="120.2" y="177.4" transform="rotate(-90 120.2 177.4)">12</text>
<text x="122" y="177.4" transform="rotate(-90 122 177.4)">3</text>
<text x="124.5" y="178.9">TXD</text>
<text x="124.5" y="179.8">RXD</text>
<text x="127.2" y="178.4">1</text>
<text x="127.2" y="179.3">4</text>
<text x="114.3" y="182.8">8</text>
<text x="114.3" y="181.9">9</text>
<text x="114.3" y="184.6">11</text>
<text x="116.6" y="183.3">USBDP</text>
<text x="116.6" y="182.5">USBDM</text>
<text x="116.6" y="185.1">RESET#</text>
<text x="120.7" y="180.1" transform="rotate(-90 120.7 180.1)">VCC</text>
<text x="122.5" y="181.2" transform="rotate(-90 122.5 181.2)">VCCIO</text>
<text x="123.4" y="185.1">CBUS1</text>
<text x="123.4" y="184.2">CBUS0</text>
<text x="124" y="180.7">RTS#</text>
<text x="124" y="181.6">CTS#</text>
<text x="127.2" y="185.5">7</text>
<text x="127.2" y="184.6">14</text>
<text x="127.2" y="183.7">15</text>
<text x="127.2" y="180.2">2</text>
<text x="127.2" y="181.1">6</text>
<text x="120.2" y="189.4" transform="rotate(-90 120.2 189.4)">5</text>
<text x="120.7" y="187" transform="rotate(-90 120.7 187)">GND</text>
<text x="122" y="189.4" transform="rotate(-90 122 189.4)">13</text>
<text x="122.5" y="187" transform="rotate(-90 122.5 187)">GND1</text>
<text x="123.4" y="186">CBUS2</text>
<text x="123.4" y="186.9">CBUS3</text>
<text x="127.2" y="186.4">16</text>
</g>
<text font-size=".7" fill="#008000" x="66.9" y="221.4">VREG</text>
</svg>
